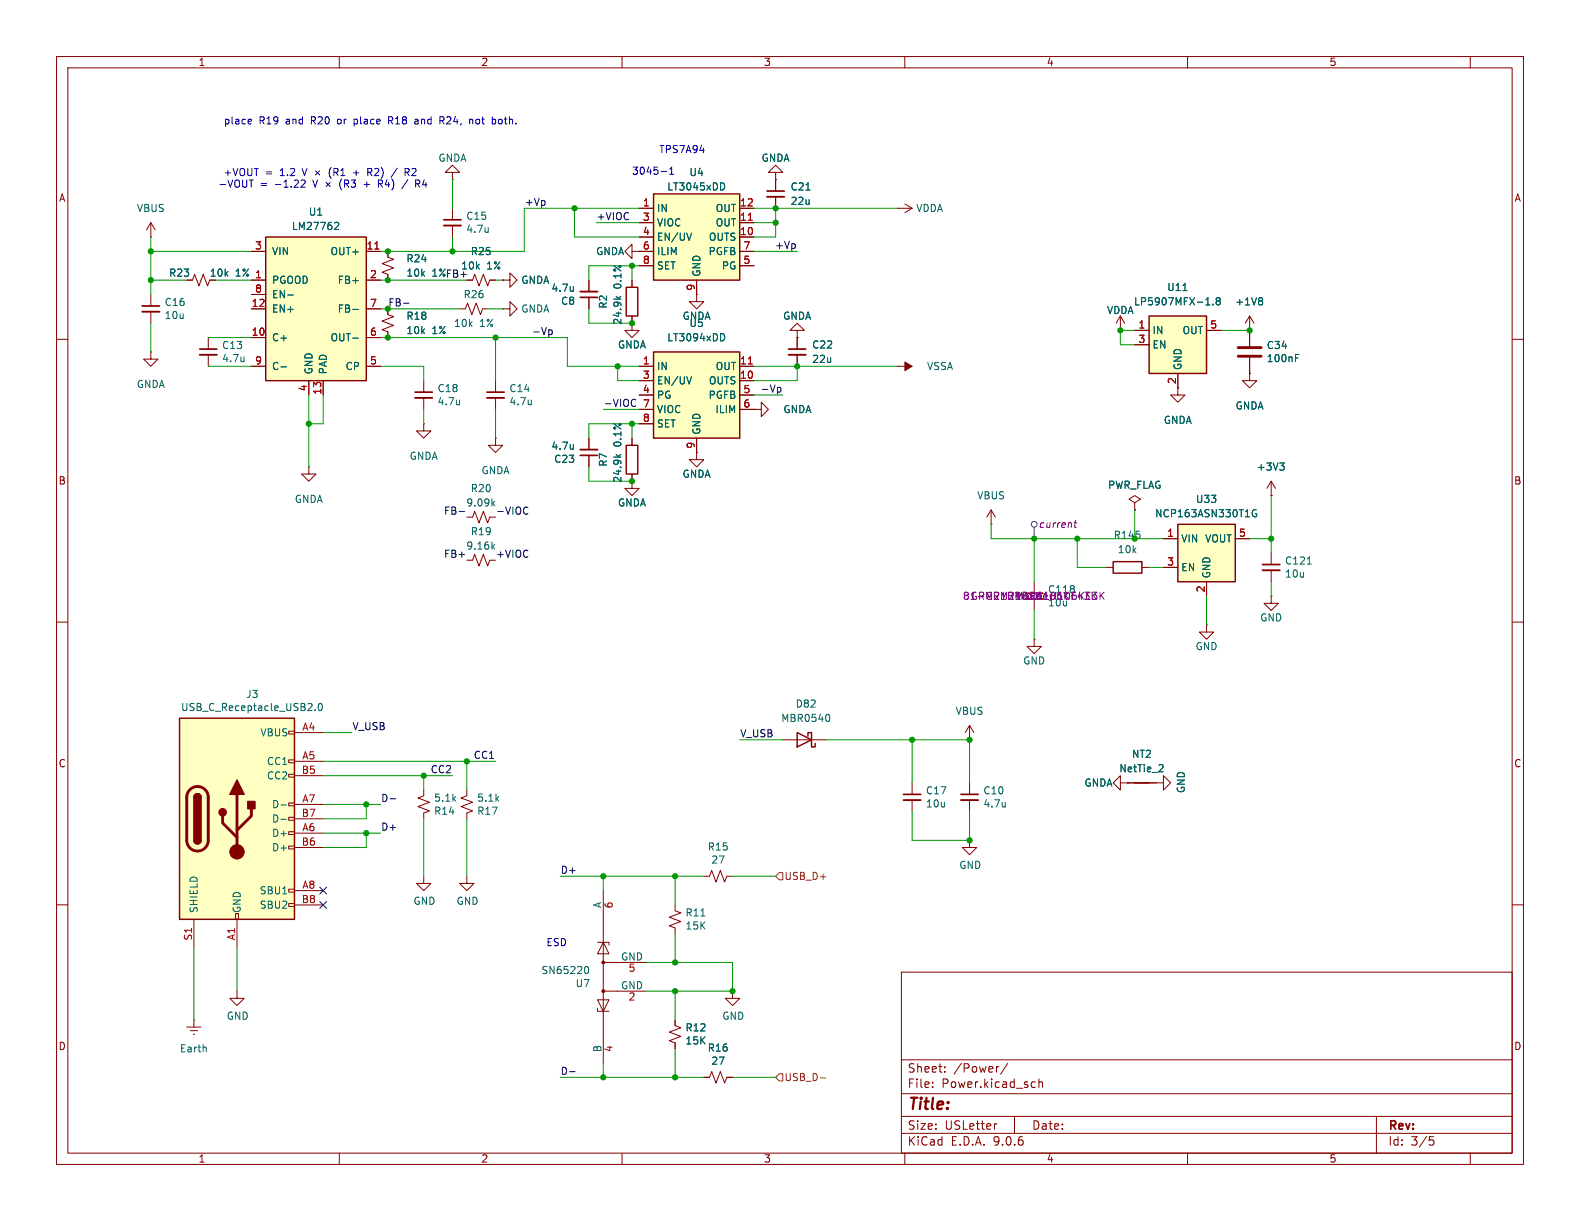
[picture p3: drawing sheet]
<svg xmlns="http://www.w3.org/2000/svg" width="279mm" height="216mm" viewBox="0 0 279 216" stroke-linecap="round" stroke-linejoin="round" font-family="sans-serif">
<g fill="none" stroke="#840000" stroke-width=".18">
<path d="M10 10h259.4v195.9h-259.4zM12 12h255.4v191.9h-255.4zM60 10v2M110 10v2M160 10v2M210 10v2M260 10v2M158.7 36.8h.1M158.7 36.8h2.6M160 36.1l1.3 .7M161.3 36.8l-1.3 .8M33 49.5h1l.4-1 .8 2 .7-2 .8 2 .4-1"/>
<path d="M68.6 54.6v1l1 .4-2 .8 2 .7-2 .8 1 .4v1M81.3 54.6h1l.4-1 .7 2 .8-2 .8 2 .3-1h1.1M88.9 54.6h1.3v-1.3l1.2 1.3-1.2 1.3v-1.3M88.9 54.6h.1M10 60h2M74.9 74.9v1.3h1.3l-1.3 1.3-1.2-1.3h1.2M74.9 74.9h.1M74.9 67.3v2M74.9 70.4v2M87.6 77.5v1.2h1.3l-1.3 1.3-1.2-1.3h1.2M87.6 77.5h.1M267.4 60h2"/>
<path d="M82.5 91.4h1.1l.3-1 .8 2.1 .8-2.1 .7 2.1 .4-1.1h1M123.2 80v1.3h1.3l-1.3 1.3-1.3-1.3h1.3M123.2 80h.1M10 110h2M267.4 110h2M82.5 139.7v1l-1 .4 2.1 .8-2.1 .7 2.1 .8-1.1 .4v1M171.4 138.4v2.1M171.4 141.5v2M10 160h2M41.9 175.3v1.2h1.3l-1.3 1.3-1.3-1.3h1.3M159.4 171.9h108v32h-108zM267.4 160h2"/>
<path d="M33 181.6h2.6M33.7 182.2h1.2M34.2 182.9h.2M34.3 180.3h.1M34.3 180.3v1.3M159.4 197.4h108M159.4 193.4h108M159.4 187.4h108M164.9 192.1v.2M164.9 191.4v.1M167.1 189.4v.2M167.1 188.7v.1"/>
<path d="M176.3 198.7l-.3 .1M176.6 188.6l-.2 .1M178.2 188l-1.3 1.9M179.4 197.4v3M182.6 191.3l.5 .1M183.1 192.2l-.5 .1M183.7 191.4l.2-.1 .4 .1 .1 .9M183.7 190.8v1.5M243.4 197.4v6.5M60 203.9v2M110 203.9v2M159.4 200.4h108"/>
<path d="M160 203.9v2M210 203.9v2M252.8 201h.7M252.9 201.6h.4l.3 .2-.2 .6-.5 .1M260 203.9v2"/>
</g>
<path d="M81.2 70.7v.9M81.2 71.5h.1M87.1 89l.4 .5M87.5 88.6l-.5 .5M177.8 141.8v.9M177.8 142.6h-.1M36.4 185.2l.1 .8" fill="none" stroke="#006464" stroke-width=".18"/>
<path d="M73.4 69.3h3.1M169.9 140.5h3.1" fill="none" stroke="#840000" stroke-width=".3"/>
<path d="M73.4 70.4h3.1M169.9 141.5h3.1" fill="none" stroke="#840000" stroke-width=".33"/>
<path d="M47 41.9h17.8v25.4h-17.8z" fill="#ffffc2"/>
<path d="M47 41.9h17.8v25.4h-17.8z" fill="none" stroke="#840000" stroke-width=".25"/>
<g fill="none" stroke="#840000" stroke-width=".18">
<path d="M26.7 39.4l-.8 1.2M26.7 39.4l.7 1.2M26.7 39.4v2.5M26.7 41.9h.1M44.4 44.5h2.6M44.4 49.5h2.6M44.4 52.1h2.6M44.4 54.6h2.6M44.4 59.7h2.6M64.8 44.5h2.5M64.8 49.5h2.5M64.8 54.6h2.5"/>
<path d="M64.8 59.7h2.5M68.6 44.5v1l1 .3-2 .8 2 .8-2 .7 1 .4v1M44.4 64.8h2.6M54.6 67.3v2.6M57.1 67.3v2.6M64.8 64.8h2.5M87.6 67.3v2M87.6 70.4v2M54.6 82.6v1.2h1.3l-1.3 1.3-1.3-1.3h1.3M54.6 82.6h.1"/>
</g>
<path d="M59.4 39.3l.4 .1 .1 .3-.8 .9h.8M50.9 52.2h1M62.4 54.7h1M62.4 59.8h1M49.7 64.9h.9M93.9 70.7v.9M93.9 71.5h.1" fill="none" stroke="#006464" stroke-width=".18"/>
<path d="M66.3 44h.7" fill="none" stroke="#a90000" stroke-width=".18"/>
<path d="M86.1 69.3h3.1" fill="none" stroke="#840000" stroke-width=".3"/>
<path d="M86.1 70.4h3.1" fill="none" stroke="#840000" stroke-width=".33"/>
<path d="M31.7 127h20.4v35.6h-20.4z" fill="#ffffc2"/>
<g fill="none" stroke="#840000" stroke-width=".18">
<path d="M80 36.8v2.1M80 39.9v2M36.8 59.7v2M82.5 49.5h1.1l.3-1 .8 2 .8-2 .7 2 .4-1h1M88.9 49.5h1.3v-1.2l1.2 1.2-1.2 1.3v-1.3M88.9 49.5h.1M111.8 44.5v-1.3l-1.3 1.3 1.3 1.2v-1.2h1.2M113 44.5h.1M36.8 62.7v2.1M104.1 77.5v2M111.8 77.5v1.2M158.7 64.8h.1"/>
<path d="M158.7 64.8h2.6M82.5 99.1h1.1l.3-1.1 .8 2.1 .8-2.1 .7 2.1 .4-1h1M104.1 80.5v2.1M111.8 85.1v1.3h1.2l-1.2 1.2-1.3-1.2h1.3M111.8 85.1h.1M111.8 83.8v1.3M51.1 129.3h1v.5h-1zM51.1 134.4h1v.5h-1zM51.1 136.9h1v.5h-1zM52.1 129.5h5M52.1 134.6h5M52.1 137.2h5"/>
<path d="M161.3 138.4v2.1M51.1 142h1v.5h-1zM51.1 144.5h1v.5h-1zM51.1 147.1h1v.5h-1zM51.1 149.6h1v.5h-1zM51.1 157.2h1v.5h-1zM51.1 159.8h1v.5h-1zM52.1 142.2h5M52.1 144.8h5M52.1 147.3h5M52.1 149.9h5M52.1 157.5h5"/>
<path d="M106.7 157.5v30.5M124.5 154.9h1l.4-1 .7 2.1 .8-2.1 .7 2.1 .4-1.1h1M161.3 141.5v2M171.4 148.6v1.3h1.3l-1.3 1.2-1.2-1.2h1.2M34.3 162.6v5M41.7 161.5h.5v1.1h-.5zM41.9 162.6v5M52.1 160h5M105.7 166.6h2v.5M105.7 178.3v.5h2M105.7 176.8h2l-1 2zM106.7 166.6l1 2.1h-2z"/>
<path d="M106.7 170.2h7.6M106.7 175.3h7.6M119.4 160v1l1 .4-2 .8 2 .7-2 .8 1 .4v1M129.5 175.3v1.2h1.3l-1.3 1.3-1.2-1.3h1.2"/>
</g>
<path d="M110.7 78.7h2.1v5.1h-2.1zM31.7 127h20.4v35.6h-20.4zM34.3 141a.64 .64 0 0 1 .6-.7 .64 .64 0 0 1 .7 .7M34.3 148.6a.64 .64 0 0 0 .6 .6 .64 .64 0 0 0 .7-.6" fill="none" stroke="#840000" stroke-width=".25"/>
<path d="M33.6 139.6a1.91 1.91 0 0 1 2-.4 1.91 1.91 0 0 1 1.2 1.8v7.6a1.91 1.91 0 0 1-1.9 1.9 1.91 1.91 0 0 1-1.9-1.9v-7.8l.2-.6zM39.4 144.3v1.2l2.5 2.6M41.9 140.5v10.1M44.4 143v1.3l-2.5 2.5" fill="none" stroke="#840000" stroke-width=".51"/>
<g fill="#840000" stroke="#840000" stroke-width=".25">
<path d="M34.3 141h1.3v7.6h-1.3z"/>
<path d="M34.5 140.5a.64 .64 0 0 1 .7-.1 .64 .64 0 0 1 .4 .6h-1.3z"/>
<path d="M34.3 148.6h1.3a.64 .64 0 0 1-.7 .6 .64 .64 0 0 1-.6-.6z"/>
<path d="M41.9 137.9l1.3 2.6h-2.6z"/>
<path d="M43.8 141.7h1.3v1.3h-1.3z"/>
<circle cx="39.4" cy="143.6" r=".63"/>
</g>
<g fill="#840000" stroke="#840000" stroke-width=".18">
<path d="M160 64l1.3 .8-1.3 .7z"/>
<circle cx="41.9" cy="150.6" r="1.27"/>
<circle cx="106.7" cy="170.2" r=".25"/>
<circle cx="106.7" cy="175.3" r=".25"/>
</g>
<g fill="none" stroke="#006464" stroke-width=".18">
<path d="M86.3 40.2v.9M86.3 41h.1M43.1 63.1v.9M43.1 63.8v.1M101.4 78.6v.8M101.4 79.3l-.1 .1M87.1 96.6l.4 .5M87.5 96.3l-.5 .4M109 80.3l.4 .5M109.8 80.3l-.5 .4M55.7 125.5v.1M56.5 124.4h.1a.68 .68 0 0 1 .4 .6 .68 .68 0 0 1-.4 .6 .84 .84 0 0 1-.1-1.2z"/>
<path d="M49.7 142.3h1M49.7 144.9h1M103.5 170.9h.2a.68 .68 0 0 1 .4 .6 .68 .68 0 0 1-.4 .7l-.2-.1M123.9 162h.8"/>
</g>
<path d="M78.5 38.9h3M35.3 61.7h3.1M102.6 80.5h3.1M159.8 140.5h3" fill="none" stroke="#840000" stroke-width=".3"/>
<path d="M78.5 39.9h3M35.3 62.7h3.1M102.6 79.5h3.1M159.8 141.5h3" fill="none" stroke="#840000" stroke-width=".33"/>
<path d="M115.6 34.3h15.2v15.2h-15.2z" fill="#ffffc2"/>
<path d="M115.6 34.3h15.2v15.2h-15.2z" fill="none" stroke="#840000" stroke-width=".25"/>
<g fill="none" stroke="#840000" stroke-width=".18">
<path d="M113 36.8h2.6M113 39.4h2.6M130.8 36.8h2.5M130.8 39.4h2.5M111.8 57.2v1.2h1.2l-1.2 1.3-1.3-1.3h1.3M111.8 57.2h.1M113 41.9h2.6M113 44.5h2.6M113 47h2.6M123.2 52.1v1.2h1.3l-1.3 1.3-1.3-1.3h1.3M123.2 52.1h.1M123.2 49.5v2.6"/>
<path d="M130.8 41.9h2.5M130.8 44.5h2.5M130.8 47h2.5"/>
</g>
<path d="M127.7 32.3a.68 .68 0 0 1 .5 .7 .68 .68 0 0 1-.5 .6M122.3 41.2l-.4 1.3" fill="none" stroke="#006464" stroke-width=".18"/>
<path d="M132.3 39h.7" fill="none" stroke="#a90000" stroke-width=".18"/>
<path d="M115.6 62.2h15.2v15.3h-15.2z" fill="#ffffc2"/>
<path d="M115.6 62.2h15.2v15.3h-15.2zM141 129.5l2.5 1.3-2.5 1.3zM142.9 130.2v-.7h.6v2.6h.6v-.7" fill="none" stroke="#840000" stroke-width=".25"/>
<g fill="none" stroke="#840000" stroke-width=".18">
<path d="M80 30.5h1.3l-1.3-1.3-1.3 1.3h1.3v1.3M80 31.8h.1M137.2 30.5h1.2l-1.2-1.3-1.3 1.3h1.3v1.3M137.2 31.8h.1M137.2 31.8v2M137.2 34.8v2M26.7 52.1v2M26.7 55.1v2.1M141 58.4h1.2l-1.2-1.2-1.3 1.2h1.3v1.3M141 59.7h.1M141 59.7v2M198.1 58.4h.1"/>
<path d="M198.1 55.9l-.7 1.3M198.1 55.9l.8 1.3M198.1 55.9v2.5M26.7 62.2v1.3h1.2l-1.2 1.3-1.3-1.3h1.3M26.7 62.2h.1M113 64.8h2.6M113 67.3h2.6M113 69.9h2.6M113 72.4h2.6M113 74.9h2.6M123.2 77.5v2.5M130.8 64.8h2.5"/>
<path d="M130.8 67.3h2.5M130.8 69.9h2.5M130.8 72.4h2.5M133.3 72.4h1.3v-1.3l1.3 1.3-1.3 1.3v-1.3M133.3 72.4h.1M141 62.7v2.1M74.9 139.7v1l-1 .4 2 .8-2 .7 2 .8-1 .4v1M138.4 130.8h7.6M171.4 130.8h.1M171.4 128.3l-.7 1.2M171.4 128.3l.8 1.2M171.4 128.3v2.5"/>
<path d="M74.9 154.9v1.3h1.3l-1.3 1.3-1.2-1.3h1.2M82.5 154.9v1.3h1.3l-1.3 1.3-1.2-1.3h1.2M119.4 180.3v1.1l1 .3-2 .8 2 .8-2 .7 1 .4v1M124.5 190.5h1l.4-1 .7 2 .8-2 .7 2 .4-1h1"/>
</g>
<path d="M142.5 33.6h.8M127.7 59a.68 .68 0 0 1 .5 .6 .68 .68 0 0 1-.5 .7M122.3 66.6l-.4 1.3M146.4 126.3a.79 .79 0 0 1 0 1.3" fill="none" stroke="#006464" stroke-width=".18"/>
<path d="M132.3 64.4h.7" fill="none" stroke="#a90000" stroke-width=".18"/>
<path d="M135.6 33.8h3.1M25.1 54.1h3.1M139.4 61.7h3.1" fill="none" stroke="#840000" stroke-width=".3"/>
<path d="M135.6 34.8h3.1M25.1 55.1h3.1M139.4 62.7h3.1" fill="none" stroke="#840000" stroke-width=".33"/>
<path d="M203.2 55.9h10.2v10.1h-10.2z" fill="#ffffc2"/>
<path d="M203.2 55.9h10.2v10.1h-10.2zM196.8 99.3h5.1v2h-5.1z" fill="none" stroke="#840000" stroke-width=".25"/>
<g fill="none" stroke="#840000" stroke-width=".18">
<path d="M200.7 58.4h2.5M213.4 58.4h2.5M200.7 61h2.5M208.3 66v3.9h1.2l-1.2 1.2-1.3-1.2h1.3M200.7 88.9l1-.6-1-.7-1.1 .7 1.1 .6v1.3M200.7 90.2h.1M224.8 87.6h.1M224.8 85.1v2.5M224.8 97.8v2M224.8 85.1l-.8 1.3M224.8 85.1l.8 1.3M182.9 113v1.3h1.2l-1.2 1.3-1.3-1.3h1.3"/>
<path d="M182.9 113h.1M182.9 102.9v2M182.9 105.9v2.1M195.6 100.3h1.2M201.9 100.3h1.3M213.4 110.5v1.3h1.2l-1.2 1.2-1.3-1.2h1.3M213.4 110.5h.1M224.8 105.4v1.3h1.3l-1.3 1.3-1.3-1.3h1.3M224.8 105.4h.1M224.8 100.8v2.1"/>
</g>
<path d="M209.2 51.4h.7M213.2 53.9h.8M214.5 53.8v.1M215.3 53.2l-.2 .2v.4l.2 .1h.4l.1-.2v-.3l-.3-.2M215.3 53.2l-.2-.2 .2-.4h.2l.3 .3-.3 .3M215.3 53.2h.2M226.3 81.9h.8l-.4 .4M226.8 82.3l.3 .3v.3l-.3 .2M231.2 99.7h.7" fill="none" stroke="#006464" stroke-width=".18"/>
<path d="M223.3 99.8h3M181.4 104.9h3" fill="none" stroke="#840000" stroke-width=".3"/>
<path d="M181.4 105.9h3M223.3 100.8h3" fill="none" stroke="#840000" stroke-width=".33"/>
<path d="M192.2 106h.6M192.2 104.7h.6M193.1 104.7v1.3M193.2 104.7h.8l-.4 .5 .3 .1v.6l-.2 .1-.5-.1M193.3 105.3l.6 .7M193.9 104.7l-.8 .7M194.5 104.7v1.3M194.7 105.3l.5 .7M195.2 104.7l-.7 .7" fill="none" stroke="#840084" stroke-width=".18"/>
<path d="M208.3 92.7h10.1v10.2h-10.1z" fill="#ffffc2"/>
<path d="M110.7 50.8h2.1v5.1h-2.1zM208.3 92.7h10.1v10.2h-10.1zM200.7 138.4h2.5" fill="none" stroke="#840000" stroke-width=".25"/>
<g fill="none" stroke="#840000" stroke-width=".18">
<path d="M113 36.8h2.6M113 39.4h2.6M130.8 36.8h2.5M130.8 39.4h2.5M137.2 31.8h.1M137.2 31.8v2M137.2 34.8v2M33 49.5h1M44.4 44.5h2.6M44.4 49.5h2.6M44.4 52.1h2.6M44.4 54.6h2.6"/>
<path d="M44.4 59.7h2.6M64.8 44.5h2.5M64.8 49.5h2.5M64.8 54.6h2.5M64.8 59.7h2.5M68.6 44.5v1M68.6 48.5v1M68.6 54.6v1M68.6 58.7v1M82.5 49.5h1.1M86.6 49.5h1M88.9 49.5h.1"/>
<path d="M104.1 49.5v2.1M104.1 52.6v2M111.8 57.2h.1M111.8 49.5v1.3M111.8 55.9v1.3M113 44.5h.1M113 41.9h2.6M113 44.5h2.6M113 47h2.6M123.2 52.1h.1M123.2 49.5v2.6M130.8 41.9h2.5"/>
<path d="M130.8 44.5h2.5M130.8 47h2.5M141 59.7h.1M141 59.7v2M198.1 58.4h.1M200.7 58.4h2.5M213.4 58.4h2.5M221 58.4h.1M221 55.9v5.3M221 55.9l-.8 1.3M221 55.9l.7 1.3M44.4 64.8h2.6"/>
<path d="M54.6 67.3v2.6M57.1 67.3v2.6M64.8 64.8h2.5M104.1 77.5v2M111.8 77.5v1.2M113 64.8h2.6M113 67.3h2.6M113 69.9h2.6M113 72.4h2.6M113 74.9h2.6M123.2 77.5v2.5M130.8 64.8h2.5"/>
<path d="M130.8 67.3h2.5M130.8 69.9h2.5M130.8 72.4h2.5M133.3 72.4h.1M141 62.7v2.1M200.7 61h2.5M208.3 66v2.6M221 66v1.3h1.2l-1.2 1.3-1.3-1.3h1.3M221 66h.1M221 63.2v2.8M104.1 80.5v2.1M111.8 85.1h.1"/>
<path d="M111.8 83.8v1.3M123.2 80h.1M175.3 92.7h.1M175.3 90.2l-.8 1.2M175.3 90.2l.7 1.2M175.3 90.2v2.5M200.7 90.2h.1M205.7 95.3h2.6M218.4 95.3h2.6M224.8 87.6h.1M205.7 100.3h2.6M213.4 102.9v2.5"/>
<path d="M198.1 138.4v-1.2l-1.3 1.2 1.3 1.3v-1.3h1.3M199.4 138.4h6.3v-1.2l1.3 1.2-1.3 1.3v-1.3M199.4 138.4h.1M119.4 180.3v1.1M119.4 184.4v1M124.5 190.5h1M128.5 190.5h1"/>
</g>
<g fill="none" stroke="#006464" stroke-width=".18">
<path d="M59.4 39.3l.4 .1 .1 .3-.8 .9h.8M127.7 32.3a.68 .68 0 0 1 .5 .7 .68 .68 0 0 1-.5 .6M142.5 33.6h.8M50.9 52.2h1M62.4 54.7h1M62.4 59.8h1M101.4 50.7v.8M101.4 51.4h-.1M109 52.4l.4 .5M109.8 52.4l-.5 .4M122.3 41.2l-.4 1.3M127.7 59a.68 .68 0 0 1 .5 .6 .68 .68 0 0 1-.5 .7"/>
<path d="M209.2 51.4h.7M213.2 53.9h.8M214.5 53.8v.1M215.3 53.2l-.2 .2v.4l.2 .1h.4l.1-.2v-.3l-.3-.2M215.3 53.2l-.2-.2 .2-.4h.2l.3 .3-.3 .3M215.3 53.2h.2M223 52.6l.3 .3-.3 .3 .3 .2v.3l-.3 .2M49.7 64.9h.9M101.4 78.6v.8M101.4 79.3l-.1 .1M122.3 66.6l-.4 1.3M229.1 63.3h.4"/>
<path d="M229.1 62.7h.6M109 80.3l.4 .5M109.8 80.3l-.5 .4M222.2 90.2a.59 .59 0 0 0-.8 .5 .59 .59 0 0 0 .8 .6v-.5h-.2M226.3 81.9h.8l-.4 .4M226.8 82.3l.3 .3v.3l-.3 .2M205.4 135.2l.3 .2-.1 .3-.7 .8h.8"/>
</g>
<path d="M218.9 61.5h4.1M218.9 63h4.1" fill="none" stroke="#840000" stroke-width=".51"/>
<path d="M102.6 52.6h3.1" fill="none" stroke="#840000" stroke-width=".3"/>
<path d="M102.6 51.6h3.1" fill="none" stroke="#840000" stroke-width=".33"/>
<g fill="none" stroke="#484848" stroke-width=".18">
<path d="M182.9 93.2v2.1"/>
<circle cx="182.9" cy="92.7" r=".51"/>
</g>
<path d="M189.9 92.4h.5M190.2 92l-.2 1.1 .3 .2" fill="none" stroke="#840084" stroke-width=".18"/>
<path d="M137.2 154.9l.6-.6h.6v1.3h-.6zM137.2 190.5l.6-.6h.6v1.2h-.6zM145.1 190.6h.9" fill="none" stroke="#725600" stroke-width=".18"/>
<path d="M71.3 53.6h1M97.2 58.3l.3 .1 .1 .2v.5l-.4 .1M112 70.6l.4 .1M112.4 71.8l-.4 .1M137.6 68.5l.4 .1 .1 .1-.1 .5-.4 .1M81.2 90.4h.9M93 89.7l.4 .1M93.4 90.8l-.4 .1M69 141.2h1M100.7 189.5h1" fill="none" stroke="#0f0f0f" stroke-width=".18"/>
<g fill="none" stroke="#009600" stroke-width=".18">
<path d="M80 31.8v5M101.6 36.8v5.1h11.4M105.4 39.4h7.6M113 36.8h-20.3v7.7h-25.4M133.3 36.8h25.4M133.3 39.4h3.9M137.2 36.8v5.1h-3.9M26.7 44.5h17.7M26.7 41.9v10.2M26.7 57.2v5M26.7 49.5h6.3M36.8 59.7h7.6"/>
<path d="M38.1 49.5h6.3M67.3 49.5h15.2M67.3 54.6h14M67.3 59.7h33v5.1h12.7M80 41.9v2.6M86.4 54.6h2.5M87.6 49.5h1.3M87.6 59.7v7.6M104.1 54.6v2.6h7.7M111.8 47v2.5M113 47h-8.9v2.5M133.3 44.5h7.7"/>
<path d="M200.7 58.4h-2.6v2.6h2.6M215.9 58.4h5.1M36.8 64.8h7.6M54.6 69.9v12.7M57.1 69.9v5h-2.5M67.3 64.8h7.6v2.5M74.9 72.4v2.5M87.6 72.4v5.1M106.7 72.4h6.3M109.2 64.8v2.5h3.8M111.8 74.9v2.6M113 74.9h-8.9v2.6"/>
<path d="M133.3 64.8h25.4M133.3 69.9h5.1M141 64.8v2.5h-7.7M104.1 82.6v2.5h7.7M175.3 92.7v2.6h30.4M182.9 95.3v7.6M190.5 95.3v5h5.1M200.7 90.2v5.1M221 95.3h3.8M224.8 87.6v10.2M182.9 108v5M203.2 100.3h2.5"/>
<path d="M213.4 105.4v5.1M224.8 102.9v2.5M57.1 137.2h22.9M57.1 134.6h30.5M57.1 129.5h5.1M74.9 137.2v2.5M82.5 134.6v5.1M130.8 130.8h7.6M146 130.8h25.4v7.6M161.3 130.8v7.6M57.1 147.3h10.2M57.1 142.2h10.2"/>
<path d="M64.8 147.3v2.6h-7.7M64.8 142.2v2.6h-7.7M74.9 144.8v10.1M82.5 144.8v10.1M99.1 154.9h25.4M106.7 154.9v2.6M119.4 154.9v5.1M129.5 154.9h7.7M161.3 143.5v5.1h10.1v-5.1M34.3 167.6v12.7M41.9 167.6v7.7M114.3 170.2h15.2v5.1h-15.2"/>
<path d="M119.4 165.1v5.1M119.4 175.3v5M99.1 190.5h25.4M106.7 188v2.5M119.4 185.4v5.1M129.5 190.5h7.7"/>
</g>
<path d="M56.5 159.4l1.3 1.2M56.5 156.9l1.3 1.2M57.8 159.4l-1.3 1.2M57.8 156.9l-1.3 1.2" fill="none" stroke="#000084" stroke-width=".18"/>
<g fill="none" stroke="#0000c2" stroke-width=".18">
<path d="M44.1 21.1h.3l.1 .3-.6 .1M44.4 21.9h-.3M53.2 32l.5-.2 .3 .4-.8 .9h.8M53.4 29.8l.5 1.3 .4-1.3M55.3 31.8l.4 1.3 .5-1.3M55.8 30.2l.7 .7M56.5 30.2l-.7 .7M57.7 32.3l.7 .7M58.4 32.3l-.7 .7M58.6 29.6a1.46 1.46 0 0 0 0 1.9M59.1 30.5l.6-.1 .1-.2-.1-.3-.6-.1v1.3M59.4 30.5l.4 .6"/>
<path d="M60.3 31.1h.7M60.3 30.2l.3-.4v1.3M60.4 31.7a1.46 1.46 0 0 0 0 1.9M60.9 32.5l.6-.1 .2-.1-.1-.3-.7-.2v1.3M61.2 32.5l.5 .6M62.1 31.8h.8l-.5 .5 .4 .1v.6l-.2 .1-.5-.1M62.5 30.6h1M62.6 21.1v1.2M62.6 21.9h.1M62.7 21.1h-.1M64.4 32.6h.9M65.3 30.5l.5 .6"/>
<path d="M65.6 29.8h-.6v1.3M65.6 30.4l-.6 .1M66.9 31.8v1.3M67.2 32.5l.4 .6M67.5 32.4l-.6 .1M68.7 21.3h.5M69 21.3l.5 .6M69.2 20.6h-.5v1.3M70.2 29.7l-1 1.7M71.6 29.8h.5l.3 .2-.2 .4-.6 .1M71.9 30.5l.5 .6M72.1 31.8l-1.1 1.6"/>
<path d="M73.3 21.7l.2 .2h.4M73.4 21.1h.5M73.5 31.8v1.3M73.8 32.5l.4 .6M73.9 21.4h-.4l-.2 .2M74.2 32v.3l-.1 .1-.6 .1M77.8 20.6h.5l.2 .3-.1 .4h-.6M78.1 21.3l.4 .6M83.1 21.1h.4l.1 .8M87.4 21.1l.3 .2v.4l-.3 .2M88.2 21.2v.6M116.9 30.3h1"/>
<path d="M118.4 30.8h.7M118.4 29.9l.4-.4v1.3"/>
</g>
<path d="M132.3 39h.7M66.3 44h.7M132.3 64.4h.7" fill="none" stroke="#a90000" stroke-width=".18"/>
<g fill="#009600" stroke="#009600" stroke-width=".18">
<circle cx="111.8" cy="74.9" r=".46"/>
<circle cx="109.2" cy="64.8" r=".46"/>
<circle cx="111.8" cy="85.1" r=".46"/>
<circle cx="101.6" cy="36.8" r=".46"/>
<circle cx="137.2" cy="39.4" r=".46"/>
<circle cx="137.2" cy="36.8" r=".46"/>
<circle cx="64.8" cy="142.2" r=".46"/>
<circle cx="64.8" cy="147.3" r=".46"/>
<circle cx="74.9" cy="137.2" r=".46"/>
<circle cx="82.5" cy="134.6" r=".46"/>
<circle cx="68.6" cy="44.5" r=".46"/>
<circle cx="80" cy="44.5" r=".46"/>
<circle cx="68.6" cy="49.5" r=".46"/>
<circle cx="54.6" cy="74.9" r=".46"/>
<circle cx="26.7" cy="44.5" r=".46"/>
<circle cx="26.7" cy="49.5" r=".46"/>
<circle cx="119.4" cy="154.9" r=".46"/>
<circle cx="171.4" cy="148.6" r=".46"/>
<circle cx="141" cy="64.8" r=".46"/>
<circle cx="119.4" cy="170.2" r=".46"/>
<circle cx="129.5" cy="175.3" r=".46"/>
<circle cx="161.3" cy="130.8" r=".46"/>
<circle cx="198.1" cy="58.4" r=".46"/>
<circle cx="190.5" cy="95.3" r=".46"/>
<circle cx="224.8" cy="95.3" r=".46"/>
<circle cx="221" cy="58.4" r=".46"/>
<circle cx="182.9" cy="95.3" r=".46"/>
<circle cx="171.4" cy="130.8" r=".46"/>
<circle cx="111.8" cy="57.2" r=".46"/>
<circle cx="87.6" cy="59.7" r=".46"/>
<circle cx="68.6" cy="54.6" r=".46"/>
<circle cx="68.6" cy="59.7" r=".46"/>
<circle cx="111.8" cy="47" r=".46"/>
<circle cx="106.7" cy="154.9" r=".46"/>
<circle cx="106.7" cy="190.5" r=".46"/>
<circle cx="119.4" cy="190.5" r=".46"/>
<circle cx="119.4" cy="175.3" r=".46"/>
</g>
<text font-size="2.8" fill="#840000" x="160.4" y="196.8">Title:</text>
<g font-size="2.1" fill="#840000">
<text x="160.4" y="189.9">Sheet:</text>
<text x="168.6" y="189.9">/Power/</text>
<text x="160.4" y="192.6">File:</text>
<text x="166.5" y="192.6">Power.kicad_sch</text>
<text x="160.4" y="202.8">KiCad</text>
<text x="160.4" y="200">Size:</text>
<text x="167.1" y="200">USLetter</text>
<text x="168.1" y="202.8">E.D.A.</text>
<text x="175.7" y="202.8">9.0.6</text>
<text x="182.4" y="200">Date:</text>
<text x="245.4" y="200.2">Rev:</text>
<text x="245.4" y="202.8">Id:</text>
<text x="249.5" y="202.8">3/5</text>
</g>
<g font-size="1.8" fill="#840000">
<text x="35" y="11.9">1</text>
<text x="85" y="11.9">2</text>
<text x="135" y="11.9">3</text>
<text x="185" y="11.9">4</text>
<text x="235" y="11.9">5</text>
<text x="10.3" y="35.9">A</text>
<text x="267.7" y="35.9">A</text>
<text x="37" y="49.1">10k</text>
<text x="208" y="68" transform="rotate(-90 208 68)">2</text>
<text x="10.3" y="85.9">B</text>
<text x="267.7" y="85.9">B</text>
<text x="10.3" y="135.9">C</text>
<text x="267.7" y="135.9">C</text>
<text x="10.3" y="185.9">D</text>
<text x="267.7" y="185.9">D</text>
<text x="35" y="205.8">1</text>
<text x="85" y="205.8">2</text>
<text x="135" y="205.8">3</text>
<text x="185" y="205.8">4</text>
<text x="235" y="205.8">5</text>
</g>
<g font-size="1.8" fill="#0000c2">
<text x="39.5" y="22.2">place</text>
<text x="45.8" y="22.2">R19</text>
<text x="50.7" y="22.2">and</text>
<text x="55.3" y="22.2">R20</text>
<text x="60.1" y="22.2">or</text>
<text x="63.2" y="22.2">place</text>
<text x="69.5" y="22.2">R18</text>
<text x="74.4" y="22.2">and</text>
<text x="79" y="22.2">R24,</text>
<text x="84.5" y="22.2">not</text>
<text x="88.7" y="22.2">both.</text>
<text x="116.5" y="27.3">TPS7A94</text>
<text x="38.5" y="33.4">-VOUT</text>
<text x="39.4" y="31.3">+VOUT</text>
<text x="46" y="33.4">=</text>
<text x="46.9" y="31.3">=</text>
<text x="48.7" y="33.4">-1.22</text>
<text x="49.6" y="31.3">1.2</text>
<text x="63.3" y="31.3">+</text>
<text x="65.2" y="33.4">+</text>
<text x="66.1" y="31.3">R2)</text>
<text x="67.9" y="33.4">R4)</text>
<text x="70.6" y="31.3">/</text>
<text x="73.1" y="31.3">R2</text>
<text x="74.9" y="33.4">R4</text>
<text x="111.7" y="31.1">3045-1</text>
<text x="96.5" y="167.4">ESD</text>
</g>
<g font-size="1.8" fill="#006464">
<text x="77.4" y="28.8">GNDA</text>
<text x="134.6" y="28.8">GNDA</text>
<text x="117.9" y="33.9">LT3045xDD</text>
<text x="121.8" y="31.3">U4</text>
<text x="139.7" y="33.9">C21</text>
<text x="24.1" y="37.7">VBUS</text>
<text x="51.5" y="40.9">LM27762</text>
<text x="54.5" y="38.3">U1</text>
<text x="82.4" y="39.1">C15</text>
<text x="82.4" y="41.4">4.7u</text>
<text x="116.1" y="37.7">IN</text>
<text x="116.1" y="40.2">VIOC</text>
<text x="126.5" y="37.7">OUT</text>
<text x="126.5" y="40.2">OUT</text>
<text x="139.7" y="36.4">22u</text>
<text x="161.9" y="37.7">VDDA</text>
<text x="48" y="45.3">VIN</text>
<text x="58.3" y="45.3">OUT+</text>
<text x="71.8" y="46.6">R24</text>
<text x="81.5" y="47.9">10k</text>
<text x="83.1" y="45.3">R25</text>
<text x="86.1" y="47.9">1%</text>
<text x="105.3" y="45.3">GNDA</text>
<text x="116.1" y="42.8">EN/UV</text>
<text x="116.1" y="45.3">ILIM</text>
<text x="116.1" y="47.9">SET</text>
<text x="125.2" y="45.3">PGFB</text>
<text x="125.3" y="42.8">OUTS</text>
<text x="127.6" y="47.9">PG</text>
<text x="29.8" y="49.1">R23</text>
<text x="48" y="50.4">PGOOD</text>
<text x="48" y="52.9">EN-</text>
<text x="59.6" y="50.4">FB+</text>
<text x="71.8" y="49.1">10k</text>
<text x="76.4" y="49.1">1%</text>
<text x="81.9" y="52.9">R26</text>
<text x="92.1" y="50.4">GNDA</text>
<text x="97.4" y="51.8">4.7u</text>
<text x="110.1" y="51.1" transform="rotate(-90 110.1 51.1)">0.1%</text>
<text x="124.1" y="49" transform="rotate(-90 124.1 49)">GND</text>
<text x="206.3" y="51.7">U11</text>
<text x="29" y="54.3">C16</text>
<text x="29" y="56.6">10u</text>
<text x="48" y="55.5">EN+</text>
<text x="59.6" y="55.5">FB-</text>
<text x="71.8" y="56.7">R18</text>
<text x="71.8" y="59.3">10k</text>
<text x="76.4" y="59.3">1%</text>
<text x="80.2" y="58">10k</text>
<text x="84.8" y="58">1%</text>
<text x="92.1" y="55.5">GNDA</text>
<text x="99.1" y="54.1">C8</text>
<text x="107.5" y="54.7" transform="rotate(-90 107.5 54.7)">R2</text>
<text x="110.1" y="57.5" transform="rotate(-90 110.1 57.5)">24.9k</text>
<text x="120.6" y="56.7">GNDA</text>
<text x="121.8" y="58">U5</text>
<text x="138.4" y="56.7">GNDA</text>
<text x="195.7" y="55.7">VDDA</text>
<text x="200.4" y="54.2">LP5907MFX-1.8</text>
<text x="203.7" y="59.3">IN</text>
<text x="209" y="59.3">OUT</text>
<text x="218.3" y="54.2">+1V8</text>
<text x="39.2" y="61.9">C13</text>
<text x="39.2" y="64.2">4.7u</text>
<text x="48" y="60.6">C+</text>
<text x="48" y="65.6">C-</text>
<text x="58.3" y="60.6">OUT-</text>
<text x="61" y="65.6">CP</text>
<text x="109.2" y="61.8">GNDA</text>
<text x="116.1" y="65.6">IN</text>
<text x="117.9" y="60.6">LT3094xDD</text>
<text x="126.5" y="65.6">OUT</text>
<text x="143.5" y="61.8">C22</text>
<text x="143.5" y="64.4">22u</text>
<text x="163.8" y="65.6">VSSA</text>
<text x="203.7" y="61.8">EN</text>
<text x="209.1" y="65.5" transform="rotate(-90 209.1 65.5)">GND</text>
<text x="223.9" y="64.2">100nF</text>
<text x="223.9" y="61.9">C34</text>
<text x="24.1" y="68.8">GNDA</text>
<text x="55.5" y="66.3" transform="rotate(-90 55.5 66.3)">GND</text>
<text x="58" y="66.3" transform="rotate(-90 58 66.3)">PAD</text>
<text x="77.3" y="69.5">C18</text>
<text x="77.3" y="71.9">4.7u</text>
<text x="90" y="69.5">C14</text>
<text x="90" y="71.9">4.7u</text>
<text x="116.1" y="68.2">EN/UV</text>
<text x="116.1" y="70.7">PG</text>
<text x="125.2" y="70.7">PGFB</text>
<text x="125.3" y="68.2">OUTS</text>
<text x="116.1" y="73.3">VIOC</text>
<text x="116.1" y="75.8">SET</text>
<text x="124.1" y="77" transform="rotate(-90 124.1 77)">GND</text>
<text x="126.4" y="73.3">ILIM</text>
<text x="138.4" y="73.3">GNDA</text>
<text x="205.7" y="75.2">GNDA</text>
<text x="218.4" y="72.6">GNDA</text>
<text x="72.3" y="81.5">GNDA</text>
<text x="97.4" y="79.7">4.7u</text>
<text x="97.9" y="82">C23</text>
<text x="107.5" y="82.6" transform="rotate(-90 107.5 82.6)">R7</text>
<text x="110.1" y="79" transform="rotate(-90 110.1 79)">0.1%</text>
<text x="222.1" y="83.4">+3V3</text>
<text x="52" y="89.1">GNDA</text>
<text x="82.4" y="89.8">9.09k</text>
<text x="83.1" y="87.2">R20</text>
<text x="85" y="84">GNDA</text>
<text x="109.2" y="89.8">GNDA</text>
<text x="110.1" y="85.5" transform="rotate(-90 110.1 85.5)">24.9k</text>
<text x="120.6" y="84.7">GNDA</text>
<text x="172.7" y="88.5">VBUS</text>
<text x="195.8" y="86.6">PWR_FLAG</text>
<text x="211.4" y="89.1">U33</text>
<text x="83.1" y="94.8">R19</text>
<text x="204.2" y="91.7">NCP163ASN330T1G</text>
<text x="82.4" y="97.4">9.16k</text>
<text x="197.6" y="98">10k</text>
<text x="208.8" y="96.1">VIN</text>
<text x="208.8" y="101.2">EN</text>
<text x="213" y="96.1">VOUT</text>
<text x="227.1" y="100">C121</text>
<text x="214.2" y="102.4" transform="rotate(-90 214.2 102.4)">GND</text>
<text x="227.1" y="102.3">10u</text>
<text x="222.8" y="110.1">GND</text>
<text x="180.8" y="117.7">GND</text>
<text x="211.3" y="115.2">GND</text>
<text x="31.9" y="125.9">USB_C_Receptacle_USB2.0</text>
<text x="43.4" y="123.6">J3</text>
<text x="140.6" y="125.3">D82</text>
<text x="46" y="130.4">VBUS</text>
<text x="138" y="127.9">MBR0540</text>
<text x="168.9" y="126.6">VBUS</text>
<text x="47.1" y="135.5">CC1</text>
<text x="197.8" y="136.8">NetTie_2</text>
<text x="200.1" y="134.2">NT2</text>
<text x="47.1" y="138">CC2</text>
<text x="48" y="143.1">D-</text>
<text x="76.7" y="142">5.1k</text>
<text x="84.3" y="142">5.1k</text>
<text x="163.6" y="140.7">C17</text>
<text x="163.6" y="143">10u</text>
<text x="173.8" y="140.7">C10</text>
<text x="173.8" y="143">4.7u</text>
<text x="191.7" y="139.3">GNDA</text>
<text x="209.7" y="140.3" transform="rotate(-90 209.7 140.3)">GND</text>
<text x="48" y="145.6">D-</text>
<text x="48" y="148.2">D+</text>
<text x="76.7" y="144.3">R14</text>
<text x="84.3" y="144.3">R17</text>
<text x="48" y="150.7">D+</text>
<text x="125.1" y="150.6">R15</text>
<text x="125.7" y="152.9">27</text>
<text x="169.5" y="153.8">GND</text>
<text x="35.2" y="161.5" transform="rotate(-90 35.2 161.5)">SHIELD</text>
<text x="42.8" y="161.5" transform="rotate(-90 42.8 161.5)">GND</text>
<text x="45.8" y="158.3">SBU1</text>
<text x="45.8" y="160.9">SBU2</text>
<text x="73" y="160.2">GND</text>
<text x="80.6" y="160.2">GND</text>
<text x="106.4" y="160.7" transform="rotate(-90 106.4 160.7)">A</text>
<text x="121.1" y="162.3">R11</text>
<text x="121.1" y="164.6">15K</text>
<text x="95.6" y="172.4">SN65220</text>
<text x="109.7" y="169.9">GND</text>
<text x="101.7" y="174.8">U7</text>
<text x="109.7" y="175">GND</text>
<text x="40" y="180.5">GND</text>
<text x="121.1" y="182.6">R12</text>
<text x="121.1" y="184.9">15K</text>
<text x="127.6" y="180.5">GND</text>
<text x="31.7" y="186.3">Earth</text>
<text x="106.4" y="186.2" transform="rotate(-90 106.4 186.2)">B</text>
<text x="125.1" y="186.2">R16</text>
<text x="125.7" y="188.5">27</text>
</g>
<g font-size="1.8" fill="#0f0f0f">
<text x="92.7" y="36.5">+Vp</text>
<text x="105.4" y="39">+VIOC</text>
<text x="137" y="44.1">+Vp</text>
<text x="76.4" y="49.1">1%FB+</text>
<text x="68.6" y="54.3">FB-</text>
<text x="94" y="59.3">-Vp</text>
<text x="134.4" y="69.5">-Vp</text>
<text x="106.7" y="72">-VIOC</text>
<text x="78.4" y="91.1">FB-</text>
<text x="87.6" y="91.1">-VIOC</text>
<text x="78.4" y="98.7">FB+</text>
<text x="87.6" y="98.7">+VIOC</text>
<text x="62.2" y="129.2">V_USB</text>
<text x="130.8" y="130.5">V_USB</text>
<text x="76.1" y="136.8">CC2</text>
<text x="83.7" y="134.3">CC1</text>
<text x="67.3" y="141.9">D-</text>
<text x="67.3" y="147">D+</text>
<text x="99.1" y="154.6">D+</text>
<text x="99.1" y="190.2">D-</text>
</g>
<g font-size="1.8" fill="#a90000">
<text x="113.6" y="36.6">1</text>
<text x="113.6" y="39.1">3</text>
<text x="113.6" y="41.7">4</text>
<text x="130.8" y="36.6">12</text>
<text x="130.8" y="39.1">11</text>
<text x="130.8" y="41.7">10</text>
<text x="45" y="44.2">3</text>
<text x="64.7" y="44.2">11</text>
<text x="113.6" y="44.2">6</text>
<text x="113.6" y="46.7">8</text>
<text x="131.4" y="44.2">7</text>
<text x="131.4" y="46.7">5</text>
<text x="41.6" y="49.1">1% 1</text>
<text x="45" y="51.8">8</text>
<text x="65.3" y="49.3">2</text>
<text x="122.9" y="51.5" transform="rotate(-90 122.9 51.5)">9</text>
<text x="44.4" y="54.4">12</text>
<text x="44.4" y="59.4">10</text>
<text x="65.3" y="54.4">7</text>
<text x="65.3" y="59.4">6</text>
<text x="201.2" y="58.2">1</text>
<text x="213.9" y="58.2">5</text>
<text x="45" y="64.5">9</text>
<text x="65.3" y="64.5">5</text>
<text x="113.6" y="64.5">1</text>
<text x="130.8" y="64.5">11</text>
<text x="201.2" y="60.7">3</text>
<text x="54.4" y="69.3" transform="rotate(-90 54.4 69.3)">4</text>
<text x="56.9" y="69.9" transform="rotate(-90 56.9 69.9)">13</text>
<text x="113.6" y="67.1">3</text>
<text x="113.6" y="69.6">4</text>
<text x="130.8" y="67.1">10</text>
<text x="131.4" y="69.6">5</text>
<text x="113.6" y="72.1">7</text>
<text x="113.6" y="74.7">8</text>
<text x="131.4" y="72.1">6</text>
<text x="122.9" y="79.4" transform="rotate(-90 122.9 79.4)">9</text>
<text x="206.3" y="95">1</text>
<text x="219" y="95">5</text>
<text x="206.3" y="100.1">3</text>
<text x="213.1" y="104.8" transform="rotate(-90 213.1 104.8)">2</text>
<text x="53.4" y="129.3">A4</text>
<text x="53.3" y="136.9">B5</text>
<text x="53.4" y="134.4">A5</text>
<text x="53.4" y="142">A7</text>
<text x="53.3" y="144.5">B7</text>
<text x="53.3" y="149.6">B6</text>
<text x="53.4" y="147.1">A6</text>
<text x="53.3" y="159.8">B8</text>
<text x="53.4" y="157.2">A8</text>
<text x="108.7" y="160.7" transform="rotate(-90 108.7 160.7)">6</text>
<text x="34" y="166.4" transform="rotate(-90 34 166.4)">S1</text>
<text x="41.7" y="166.4" transform="rotate(-90 41.7 166.4)">A1</text>
<text x="111.1" y="172.2">5</text>
<text x="111.1" y="177.2">2</text>
<text x="108.7" y="186.1" transform="rotate(-90 108.7 186.1)">4</text>
</g>
<g font-size="1.8" fill="#840084">
<text x="183.6" y="93.6">current</text>
<text x="170.2" y="106.3">81-GRM21BR61H106KE3K</text>
<text x="171.6" y="106.3">GRM21BR61H106KE43K</text>
<text x="179.5" y="106.3">Mouser</text>
<text x="185.2" y="105.1">C118</text>
<text x="185.2" y="107.4">10u</text>
</g>
<text font-size="1.8" fill="#009600" x="196.8" y="95.5">R145</text>
<g font-size="1.8" fill="#725600">
<text x="138.6" y="155.8">USB_D+</text>
<text x="138.6" y="191.4">USB_D-</text>
</g>
</svg>
